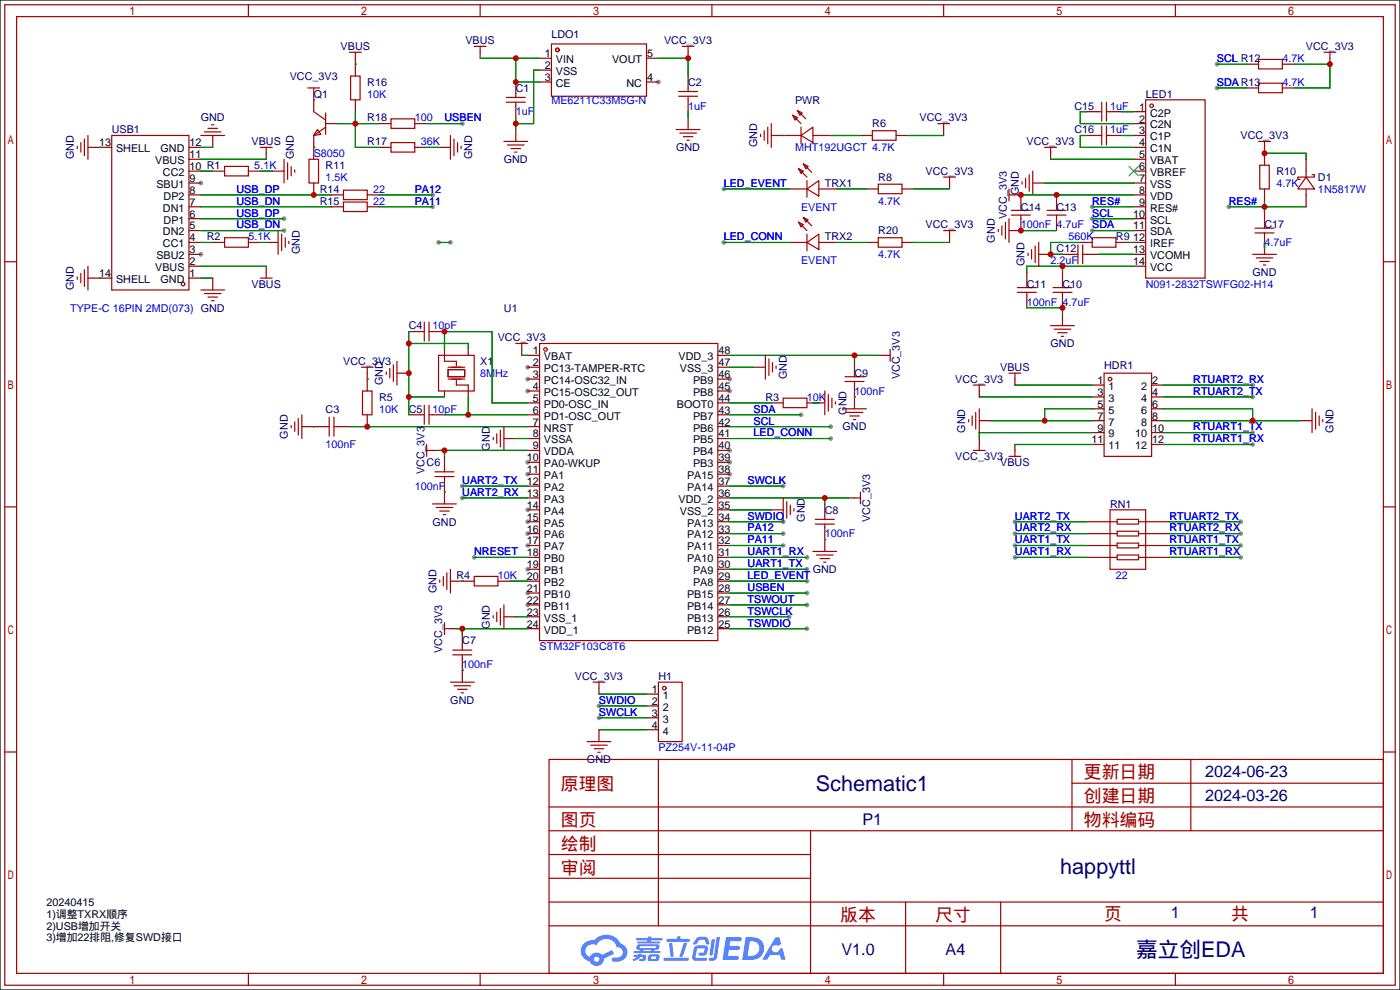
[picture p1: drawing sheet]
<svg xmlns="http://www.w3.org/2000/svg" width="299mm" height="212mm" viewBox="0 0 299 212" stroke-linecap="round" stroke-linejoin="round" font-family="sans-serif">
<path d="M0 0h299.2v211.6h-299.2z" fill="#fff" stroke="#000" stroke-width=".25"/>
<g fill="#999">
<circle cx="112.8" cy="78.5" r=".51"/>
<circle cx="112.8" cy="81" r=".51"/>
<circle cx="112.8" cy="83.6" r=".51"/>
<circle cx="112.8" cy="98.8" r=".51"/>
<circle cx="112.8" cy="101.3" r=".51"/>
<circle cx="112.8" cy="109" r=".51"/>
<circle cx="112.8" cy="111.5" r=".51"/>
<circle cx="112.8" cy="114" r=".51"/>
<circle cx="112.8" cy="116.6" r=".51"/>
<circle cx="112.8" cy="121.7" r=".51"/>
<circle cx="112.8" cy="126.7" r=".51"/>
<circle cx="112.8" cy="129.3" r=".51"/>
<circle cx="156" cy="101.3" r=".51"/>
<circle cx="156" cy="98.8" r=".51"/>
<circle cx="156" cy="96.3" r=".51"/>
<circle cx="156" cy="83.6" r=".51"/>
<circle cx="156" cy="81" r=".51"/>
<circle cx="42.9" cy="54.4" r=".51"/>
<circle cx="42.9" cy="39.1" r=".51"/>
<circle cx="140.7" cy="17.5" r=".51"/>
<circle cx="60.7" cy="46.7" r=".51"/>
<circle cx="60.7" cy="49.3" r=".51"/>
<circle cx="92.5" cy="44.2" r=".51"/>
<circle cx="167.4" cy="114" r=".51"/>
<circle cx="167.4" cy="116.6" r=".51"/>
<circle cx="172.5" cy="134.4" r=".51"/>
<circle cx="168.7" cy="131.8" r=".51"/>
<circle cx="172.5" cy="129.3" r=".51"/>
<circle cx="101.3" cy="119.1" r=".51"/>
<circle cx="172.5" cy="126.7" r=".51"/>
<circle cx="98.8" cy="103.9" r=".51"/>
<circle cx="98.8" cy="106.4" r=".51"/>
<circle cx="154.7" cy="40.4" r=".51"/>
<circle cx="172.5" cy="121.7" r=".51"/>
<circle cx="172.5" cy="124.2" r=".51"/>
<circle cx="172.5" cy="119.1" r=".51"/>
<circle cx="233.4" cy="49.3" r=".51"/>
<circle cx="233.4" cy="46.7" r=".51"/>
<circle cx="233.4" cy="44.2" r=".51"/>
<circle cx="262.6" cy="44.2" r=".51"/>
<circle cx="177.5" cy="93.7" r=".51"/>
<circle cx="171.2" cy="88.6" r=".51"/>
<circle cx="177.5" cy="91.2" r=".51"/>
<circle cx="167.4" cy="111.5" r=".51"/>
<circle cx="167.4" cy="103.9" r=".51"/>
<circle cx="128" cy="153.4" r=".51"/>
<circle cx="128" cy="150.9" r=".51"/>
<circle cx="96.3" cy="51.8" r=".51"/>
<circle cx="93.7" cy="51.8" r=".51"/>
<circle cx="260.1" cy="13.7" r=".51"/>
<circle cx="260.1" cy="18.8" r=".51"/>
<circle cx="92.5" cy="41.7" r=".51"/>
<circle cx="98.8" cy="26.4" r=".51"/>
<circle cx="216.9" cy="114" r=".51"/>
<circle cx="216.9" cy="111.5" r=".51"/>
<circle cx="216.9" cy="119.1" r=".51"/>
<circle cx="216.9" cy="116.6" r=".51"/>
<circle cx="265.2" cy="114" r=".51"/>
<circle cx="265.2" cy="111.5" r=".51"/>
<circle cx="265.2" cy="119.1" r=".51"/>
<circle cx="265.2" cy="116.6" r=".51"/>
<circle cx="154.7" cy="51.8" r=".51"/>
<circle cx="267.7" cy="84.8" r=".51"/>
<circle cx="267.7" cy="82.3" r=".51"/>
<circle cx="267.7" cy="92.5" r=".51"/>
<circle cx="267.7" cy="95" r=".51"/>
</g>
<g fill="none" stroke="#a10000" stroke-width=".25">
<path d="M1 1h297.2v209.6h-297.2zM3.6 3.6h292.1v204.4h-292.1zM53.1 1v2.6M102.6 1v2.6M152.1 1v2.6M201.7 1v2.6M251.2 1v2.6M1 55.9h2.6M295.7 55.9h2.5M1 108.3h2.6M295.7 108.3h2.5M1 160.7h2.6"/>
<path d="M117.3 162.3h178.4v45.7h-178.4zM117.3 177.5h178.4M117.3 172.5h178.4M140.7 162.3v35.6M173.2 177.5v30.5M229.1 162.3v15.2M229.1 167.4h66.6M254.5 162.3v15.2M295.7 160.7h2.5M117.3 182.6h55.9M117.3 197.9h178.4M117.3 192.8h178.4"/>
<path d="M117.3 187.7h55.9M193.5 192.8v15.2M213.9 192.8v15.2M53.1 208v2.6M102.6 208v2.6M152.1 208v2.6M201.7 208v2.6M251.2 208v2.6"/>
</g>
<g fill="#5487ff">
<path d="M155.2 200.3h2.6a.48 .48 0 0 1 .7 .4 .48 .48 0 0 1-.6 .4h-1.8l-.2 1.1h1.9a.43 .43 0 0 1 .4 .4 .43 .43 0 0 1-.5 .4h-1.9l-.2 1.3h1.7a.45 .45 0 0 1 .5 .2 .45 .45 0 0 1-.1 .6h-3.3z"/>
<path d="M165.7 200.3h.9l.4 1.5-.8 .3a.84 .84 0 0 0-1.2 .3 .84 .84 0 0 0 .4 1.1 .84 .84 0 0 0 1.1-.4l.1-.2 .6-.3 .7 2.5h-1l-.2-1h-2.1l-.6 1h-1.1z"/>
<path d="M152.1 200.8h.7l-.5 3.1a.36 .36 0 0 1-.3 .3 .36 .36 0 0 1-.4-.3z"/>
<path d="M153.2 200.2h.7l-.6 4.3a1.13 1.13 0 0 1-1.8 .6l.2-.4h.7l.2-.2z"/>
<path d="M148.9 200.6l.6-.4h1a.77 .77 0 0 1 .9 .5l.3 1-.2 .2h-.5l-.3-.9-.2-.2-1 .1-.7 1-.6-.1-.1-.2z"/>
<path d="M148.4 202.4l.6-.3h1.7a.81 .81 0 0 1 .7 .5 .81 .81 0 0 1-.2 .8 .81 .81 0 0 1-.9 .8h-.7a.32 .32 0 0 1-.3-.3 .32 .32 0 0 1 .4-.3h.7l.2-.9-1.6 .1-.4 1.8 2.2 .1a.32 .32 0 0 1 .3 .4 .32 .32 0 0 1-.4 .2h-2.2l-.5-.3-.1-.5z"/>
<path d="M141.9 204.7h5a.33 .33 0 0 1 .3 .3 .33 .33 0 0 1-.3 .3h-4.9l-.2-.1z"/>
<path d="M146.1 201.5h.8l-.7 2a.98 .98 0 0 1-.7 1.1l-.3-.3z"/>
<path d="M143 201.6h.7l.3 2.5a.34 .34 0 0 1-.3 .4 .34 .34 0 0 1-.4-.3z"/>
<path d="M142.5 200.7h2.1l.3-.6h.6l-.1 .6h1.7a.32 .32 0 0 1 .4 .3 .32 .32 0 0 1-.4 .3h-4.5l-.2-.2z"/>
<path d="M135.5 204.1h.9l.1-.3h.6v.3h.8a.82 .82 0 0 1-.5 1.3h-.8v-.4l.7-.1 .1-.3a.68 .68 0 0 0-1 .4l-1.1 .4-.1-.4 .9-.5h-.7z"/>
<path d="M136 200.5h2.4l.1-.3h.7v.3h2.2l.2 .3-.2 .2h-2.3v.2h1.8l.2 .3-.2 .1h-4.5l-.1-.4h2l.1-.2h-2.3l-.1-.2z"/>
<path d="M159.4 200.3l-.8 4.9h1.7a2.5 2.5 0 0 0 3-2.5 2.5 2.5 0 0 0-3.1-2.4zM160.3 201.1a1.61 1.61 0 0 1 2 1.5 1.61 1.61 0 0 1-1.8 1.7h-.7z"/>
<path d="M136.2 202a.55 .55 0 0 0-.2 .8 .55 .55 0 0 0 .7 .2l.1 .3h-1.3v.3l5.4 .1 .3-.2-.2-.2h-1.2l.2-.3a.7 .7 0 0 0 .8-.3 .7 .7 0 0 0 0-.8l-4.2-.1zM136.8 202.3l3.3-.1 .1 .1-.2 .3h-3.2zM137.5 203h1.7l-.2 .3h-1.4z"/>
<path d="M138.6 204.2a1.05 1.05 0 0 0 0 1.2 2.91 2.91 0 0 0 2.2-.2 .98 .98 0 0 0 0-1.2h-1.6zM139.2 204.5l.9-.1 .1 .4-.2 .2-.8-.1z"/>
<path d="M124.9 201.6a2.23 2.23 0 0 0-.7 2.3 2.23 2.23 0 0 0 1.8 1.6 1.58 1.58 0 0 0 1.8 .9 1.58 1.58 0 0 0 1.3-1.5l2.2-1.1-.5-.7-2.1 1a1.65 1.65 0 0 0-2.7 .4 1.45 1.45 0 0 1-.8-1.9 1.45 1.45 0 0 1 2-.7l.3 .1a2.3 2.3 0 0 1 2.3-1.3 2.3 2.3 0 0 1 2 1.7 1.12 1.12 0 0 1 1.3 1 1.12 1.12 0 0 1-1.1 1.2h-.7a.45 .45 0 0 0-.6 .4 .45 .45 0 0 0 .5 .5 2.21 2.21 0 0 0 2.2-.5 2.21 2.21 0 0 0 .5-2.3 2.13 2.13 0 0 0-1.3-1.1 3.3 3.3 0 0 0-5.6-.7l-1.1 .1zM127 205a.57 .57 0 0 1 1.1 0 .57 .57 0 0 1-1.1 0z"/>
</g>
<g fill="none" stroke="#a10000" stroke-width=".25">
<path d="M65.8 18.8h2.5M67.1 18.8v1.3M74.7 11.2h2.5M74.9 16.3h2.1v5h-2.1zM75.9 11.2v1.2M101.3 9.9h2.6M102.6 9.9v1.3M117.9 9.4h20.3v11.2h-20.3zM145 19.6h4.1M145.8 9.9h2.5M147.1 9.9v1.3M147.1 18.8v.8"/>
<path d="M269 12.7h5.1v2h-5.1zM269 17.8h5.1v2h-5.1zM283 11.2h2.5M284.2 11.2v1.2M16.5 31.2v.6M17.3 30.5v2M18 29.7v3.6M18.8 29v5M23.9 29h16.5v33h-16.5zM42.9 29h5.1M43.7 28.2h3.5M44.4 27.4h2.1"/>
<path d="M45.2 26.7h.5M48 35.6h5.1v2h-5.1zM55.6 31.5h2.6M56.9 31.5v1.3M60.7 34v5.1M61.5 34.8v3.6M62.2 35.6v2M63 36.3v.5M66 34h2.1v5.1h-2.1zM67.1 23.9l2.5 1.8M67.8 27.7l.8 1-1.5 .3zM69.6 27.2l-2.5 1.8"/>
<path d="M69.6 24.1v4.6M83.6 30.5h5v2h-5zM83.6 25.4h5v2h-5zM96.3 29v5M97 29.7v3.6M97.8 30.5v2M98.6 31.2v.6M107.7 30.2h5.1M108.2 21.8h4.1M108.2 20.8h4.1M108.5 31h3.5M109.2 31.8h2.1"/>
<path d="M110 32.5h.5M110.2 20.1v.7M110.2 21.8v.8M144.5 27.7h5.1M145 20.6h4.1M145.3 28.4h3.5M146 29.2h2.1M146.8 30h.5M147.1 20.6v.7M162.6 28.7v.5M163.3 27.9v2.1M164.1 27.2v3.5"/>
<path d="M164.8 26.4v5.1M169.4 24.6l1 .5-.5 .6zM169.4 24.6l1.8 1.8M170.4 23.6l1 .5-.5 .5zM170.4 23.6l1.8 1.8M170.7 36.1l1 .5-.5 .5zM170.7 36.1l1.8 1.7M171.2 29l2.5-1.8v3.3zM171.2 27.2v3.5M171.7 35.1l1 .5-.5 .5zM171.7 35.1l1.8 1.7M172.5 38.6v3.6"/>
<path d="M186.4 27.9h5.1v2.1h-5.1zM187.7 39.4h5.1v2h-5.1zM200.4 26.4h2.5M201.7 26.4v1.3M201.7 37.8h2.5M202.9 37.8v1.3M218.4 38.9v.5M219.2 38.1v2M220 37.3v3.6M220.7 36.6v5.1M223.3 31.5h2.5M224.5 31.5v1.3"/>
<path d="M234.7 29h.8M234.7 23.9h.8M235.5 21.8v4.1M235.5 26.9v4.1M236.5 29h.7M236.5 21.8v4.1M236.5 26.9v4.1M236.5 23.9h.7M244.9 21.3h12.7v38.1h-12.7zM269 30.2h2.5M269.2 35.3h2.1v5.1h-2.1zM270.3 30.2v1.3"/>
<path d="M279.1 37.8l1.8 2.6h-3.5zM279.1 36.6v1.2M280.4 37.3h.5v.5h-3.5v.6h.5M16.5 59.2v.5M17.3 58.4v2.1M18 57.7v3.5M18.8 56.9v5.1M48 50.8h5.1v2h-5.1zM55.6 59.4h2.6M56.9 58.2v1.2M59.4 49.3v5.1M60.2 50v3.6"/>
<path d="M61 50.8v2M61.7 51.6v.5M73.4 40.6h5.1v2.1h-5.1zM73.4 43.2h5.1v2h-5.1zM170.7 47.5l1 .5-.5 .5zM170.7 47.5l1.8 1.8M171.7 46.5l1 .5-.5 .5zM171.7 46.5l1.8 1.8M172.5 40.4l2.5-1.8v3.3zM172.5 51.8l2.5-1.8v3.3zM172.5 50v3.6M187.7 50.8h5.1v2h-5.1z"/>
<path d="M201.7 49.3h2.5M202.9 49.3v1.2M213.4 49v.5M214.1 48.3v2M214.9 47.5v3.6M215.6 40.4v2.5M215.6 46.7v5.1M215.6 41.7h1.3M216.2 46h4M216.2 45h4M218.2 44.2v.8M218.2 46v.7"/>
<path d="M219.7 54.1v.5M220.5 53.3v2.1M221.2 52.6v3.5M222 51.8v5.1M223.8 46h4M223.8 45h4M225.8 44.2v.8M225.8 46v.7M229.6 54.4h.8M230.4 52.3v4.1M231.4 52.3v4.1M231.4 54.4h.8"/>
<path d="M233.4 50.8h5.1v2h-5.1zM267.7 54.4h5.1M268.2 49.8h4.1M268.2 48.8h4.1M268.5 55.1h3.5M269.2 55.9h2.1M270 56.6h.5M270.3 48v.8M270.3 49.8v.7M279.1 40.4v1.3M42.9 62h5.1M43.7 62.7h3.5"/>
<path d="M44.4 63.5h2.1M45.2 64.3h.5M77.2 78.5h2.6M78.5 78.5v1.3M82.5 79.5v.5M83.3 78.7v2.1M84.1 78v3.5M84.8 77.2v5.1M89.9 70.9h.8M90.7 68.8v4.1M91.7 68.8v4.1M91.7 70.9h.8"/>
<path d="M93.7 75.9h7.6v7.7h-7.6zM95 77.2h2.5v1M95.8 79h3.5v1.5h-3.5zM95.8 78.5h3.5M110.2 73.4h2.6M111.5 73.4v1.3M115.3 73.4h38.1v63.5h-38.1zM163.6 75.9v5.1M164.3 76.7v3.6M165.1 77.5v2M165.9 78.2v.5M182.6 79.8v.7"/>
<path d="M189 75.9h1.2M190.2 74.7v2.5M215.6 79.8h2.6M216.9 79.8v1.2M217.4 62.5h4.1M217.4 61.5h4.1M219.5 60.7v.8M219.5 62.5v.7M224.5 69.6h5.1M225 62.5h4.1M225 61.5h4.1M225.3 70.4h3.6"/>
<path d="M226.1 71.1h2M226.8 71.9h.5M227.1 60.7v.8M227.1 62.5v.7M236 79.8h10.1v17.7h-10.1zM62.2 90.9v.5M63 90.2v2M63.8 89.4v3.6M64.5 88.6v5.1M69.6 91.2h.8M70.4 89.2v4M71.4 89.2v4"/>
<path d="M71.4 91.2h.7M77.5 83.6h2v5h-2zM89.9 88.6h.8M90.7 86.6v4.1M91.2 95v2.5M91.2 96.3h1.3M91.7 86.6v4.1M91.7 88.6h.8M95.8 81h3.5M97.5 81.3v1h2.6M105.4 93.5v.5M106.2 92.7v2"/>
<path d="M106.9 91.9v3.6M107.7 91.2v5.1M167.4 85.1h5.1v2h-5.1zM176.3 83.6v5M177 84.3v3.6M177.8 85.1v2M178.6 85.9v.5M180.1 87.4h5.1M180.6 81.5h4.1M180.6 80.5h4.1M180.8 88.1h3.6M181.6 88.9h2"/>
<path d="M182.4 89.7h.5M182.6 81.5v.8M207 89.7v.5M207.8 88.9v2M208 82.3h2.6M208 96.3h2.6M208.5 88.1v3.6M209.3 82.3v1.3M209.3 87.4v5.1M209.3 95v1.3M215.6 97.5h2.6M216.9 96.3v1.2"/>
<path d="M280.4 87.4v5.1M281.2 88.1v3.6M281.9 88.9v2M282.7 89.7v.5M92.5 107.7h5M93 101.9h4M93 100.8h4M93.2 108.5h3.6M94 109.2h2M94.7 110h.5M95 100.1v.7M95 101.9v.7"/>
<path d="M167.4 106.4v5.1M168.1 107.2v3.5M168.9 107.9v2.1M169.7 108.7v.5M173.7 117.9h5.1M174.2 112h4.1M174.2 111h4.1M174.5 118.6h3.6M175.3 119.4h2M176.3 110.2v.8M176.3 112v.8M182.6 106.4h1.3"/>
<path d="M183.9 105.2v2.5M237.2 119.1h1.6M237.2 109h7.7v12.7h-7.7zM237.2 111.5h1.6M237.2 116.6h1.6M237.2 114h1.6M238.8 111h4.5v1h-4.5zM238.8 113.5h4.5v1.1h-4.5zM238.8 116.1h4.5v1h-4.5zM238.8 118.6h4.5v1h-4.5zM243.3 119.1h1.6M243.3 111.5h1.6"/>
<path d="M243.3 116.6h1.6M243.3 114h1.6M94 124v.5M94.7 123.2v2M95 133.1v2.5M95 134.4h1.3M95.5 122.4v3.6M96.3 121.7v5M96.8 140h4M96.8 138.9h4M98.8 138.2v.7M98.8 140v.7"/>
<path d="M101.3 123.2h5.1v2h-5.1zM105.4 131.6v.5M106.2 130.8v2M106.9 130v3.6M107.7 129.3v5.1M176 120.1h.5M96.3 145.8h5M97 146.6h3.6M97.8 147.3h2M98.6 148.1h.5M125.5 158.5h5.1M126.2 159.3h3.6"/>
<path d="M126.7 145.8h2.6M128 145.8v1.3M140.7 145.8h5.1v12.7h-5.1zM127 160h2M127.8 160.8h.5"/>
<circle cx="119.1" cy="10.7" r=".38"/>
<circle cx="246.1" cy="22.6" r=".38"/>
<circle cx="39.1" cy="60.7" r=".38"/>
<circle cx="116.6" cy="74.7" r=".38"/>
<circle cx="237.2" cy="81" r=".38"/>
<circle cx="142" cy="147.1" r=".38"/>
</g>
<g fill="none" stroke="#870000" stroke-width=".25">
<path d="M75.9 12.4v3.9M102.6 11.2v1.2M110.2 17.5v2.6M115.3 12.4h2.6M115.3 15h2.6M115.3 17.5h2.6M138.2 12.4h2.5M138.2 17.5h2.5M147.1 11.2v1.2M147.1 16.3v2.5M266.4 13.7h2.6M266.4 18.8h2.6"/>
<path d="M274.1 13.7h2.5M274.1 18.8h2.5M284.2 12.4v1.3M18.8 31.5h5.1M40.4 31.5h2.5M40.4 34h2.5M40.4 36.6h2.5M40.4 39.1h2.5M45.5 36.6h2.5M45.5 29v2.5M53.1 36.6h2.5M56.9 32.8v1.2"/>
<path d="M58.2 36.6h2.5M67.1 20.1v3.8M67.1 29v5M67.1 39.1v2.6M69.6 26.4h2.5M75.9 21.3v2.6M81 26.4h2.6M81 31.5h2.6M88.6 26.4h2.6M88.6 31.5h2.6M93.7 31.5h2.6M110.2 22.6v2.5"/>
<path d="M110.2 27.7v2.5M147.1 21.3v2.6M147.1 25.1v2.6M164.8 29h6.4M173.7 29h3.8M183.9 29h2.5M191.5 29h2.6M201.7 27.7v1.3M202.9 39.1v1.3M220.7 39.1h2.6M224.5 32.8v1.2M232.2 23.9h2.5"/>
<path d="M232.2 29h2.5M237.2 23.9h2.6M237.2 29h2.6M242.3 23.9h2.6M242.3 26.4h2.6M242.3 29h2.6M242.3 31.5h2.6M242.3 34h2.6M242.3 36.6h2.6M242.3 39.1h2.6M270.3 31.5v3.8M279.1 34v2.6"/>
<path d="M18.8 59.4h5.1M40.4 41.7h2.5M40.4 44.2h2.5M40.4 46.7h2.5M40.4 49.3h2.5M40.4 51.8h2.5M40.4 54.4h2.5M40.4 56.9h2.5M40.4 59.4h2.5M45.5 51.8h2.5M45.5 59.4v2.6M53.1 51.8h2.5"/>
<path d="M56.9 51.8h2.5M56.9 56.9v1.3M70.9 41.7h2.5M70.9 44.2h2.5M78.5 41.7h2.5M78.5 44.2h2.5M168.7 51.8h3.8M168.7 40.4h3.8M175 51.8h3.8M175 40.4h3.8M185.2 51.8h2.5M185.2 40.4h2.5"/>
<path d="M192.8 51.8h2.5M192.8 40.4h2.5M202.9 50.5v1.3M216.9 41.7h1.3v2.5M218.2 46.7v2.6h-2.6M219.5 58.2v2.5M222 54.4h2.5M225.8 41.7v2.5M225.8 46.7v2.6M227.1 54.4h2.5M227.1 58.2v2.5M230.9 51.8h2.5"/>
<path d="M232.2 54.4h2.5M238.5 51.8h2.5M242.3 41.7h2.6M242.3 44.2h2.6M242.3 46.7h2.6M242.3 49.3h2.6M242.3 51.8h2.6M242.3 54.4h2.6M242.3 56.9h2.6M270.3 40.4v2.5M270.3 45.5v2.5M270.3 50.5v3.9"/>
<path d="M279.1 41.7v2.5M78.5 79.8v3.8M84.8 79.8h2.6M87.4 70.9h2.5M92.5 70.9h2.5M95 74.7v2.5M100.1 74.7v1.2M111.5 74.7v1.2M112.8 75.9h2.5M112.8 78.5h2.5M153.4 75.9h2.6M153.4 78.5h2.6"/>
<path d="M161 78.5h2.6M182.6 77.2v2.6M187.7 75.9h1.3M219.5 63.2v2.6M227.1 63.2v2.6M227.1 67.1v2.5M64.5 91.2h5.1M72.1 91.2h2.6M78.5 88.6v2.6M87.4 88.6h2.5M92.5 88.6h2.5M92.5 96.3h1.2"/>
<path d="M95 83.6v1.2M95 97.5v2.6M100.1 82.3v2.5M107.7 93.7h2.5M112.8 81h2.5M112.8 83.6h2.5M112.8 86.1h2.5M112.8 88.6h2.5M112.8 91.2h2.5M112.8 93.7h2.5M112.8 96.3h2.5M112.8 98.8h2.5"/>
<path d="M153.4 81h2.6M153.4 83.6h2.6M153.4 86.1h2.6M153.4 88.6h2.6M153.4 91.2h2.6M153.4 93.7h2.6M153.4 96.3h2.6M153.4 98.8h2.6M164.8 86.1h2.6M172.5 86.1h3.8M182.6 82.3v5.1M209.3 89.9h2.5"/>
<path d="M209.3 83.6v1.2M209.3 93.7v1.3M216.9 81v1.3M216.9 95v1.3M233.4 82.3h2.6M233.4 95h2.6M233.4 84.8h2.6M233.4 92.5h2.6M233.4 87.4h2.6M233.4 89.9h2.6M246.1 82.3h2.6M246.1 95h2.6"/>
<path d="M246.1 84.8h2.6M246.1 92.5h2.6M246.1 87.4h2.6M246.1 89.9h2.6M277.9 89.9h2.5M95 102.6v5.1M112.8 101.3h2.5M112.8 103.9h2.5M112.8 106.4h2.5M112.8 109h2.5M112.8 111.5h2.5M112.8 114h2.5"/>
<path d="M112.8 116.6h2.5M112.8 119.1h2.5M153.4 101.3h2.6M153.4 103.9h2.6M153.4 106.4h2.6M153.4 109h2.6M153.4 111.5h2.6M153.4 114h2.6M153.4 116.6h2.6M153.4 119.1h2.6M164.8 109h2.6M176.3 107.7v2.5"/>
<path d="M176.3 112.8v5.1M181.4 106.4h1.2M232.2 111.5h5M232.2 114h5M232.2 116.6h5M232.2 119.1h5M244.9 111.5h5M244.9 114h5M244.9 116.6h5M244.9 119.1h5M96.3 124.2h5M96.3 134.4h1.2"/>
<path d="M98.8 135.6v2.6M106.4 124.2h2.6M107.7 131.8h2.5M112.8 121.7h2.5M112.8 124.2h2.5M112.8 126.7h2.5M112.8 129.3h2.5M112.8 131.8h2.5M112.8 134.4h2.5M153.4 121.7h2.6M153.4 124.2h2.6M153.4 126.7h2.6"/>
<path d="M153.4 129.3h2.6M153.4 131.8h2.6M153.4 134.4h2.6M98.8 140.7v5.1M128 147.1v1.2M128 156v2.5M138.2 148.3h2.5M138.2 150.9h2.5M138.2 153.4h2.5M138.2 156h2.5"/>
</g>
<path d="M241.3 35.6l2 2M243.3 35.6l-2 2" fill="none" stroke="#3c3" stroke-width=".25"/>
<g fill="none" stroke="#008700" stroke-width=".25">
<path d="M75.9 13.7h.1M102.6 12.4h12.7M110.2 12.4v5.1h5.1M115.3 15h-1.3v11.4h-3.8M140.7 12.4h6.4v3.9M260.1 13.7h6.3M260.1 18.8h6.3M276.6 13.7h7.6v5.1h-7.6M21.3 31.5h.1M42.9 31.5h2.6M42.9 36.6h2.6M42.9 34h14"/>
<path d="M55.6 36.6h2.6M67.1 31.5h.1M67.1 21.3h.1M72.1 26.4h8.9M75.9 23.9v7.6h5.1M91.2 31.5h2.5M91.2 26.4h7.6M110.2 25.1v2.6M147.1 23.9v1.2M167.4 29h.1M177.5 29h6.4M194.1 29h7.6"/>
<path d="M223.3 39.1h19M224.5 34h17.8M232.2 29h-1.3v2.5h11.4M232.2 23.9h-1.3v2.5h11.4M239.8 29h2.5M239.8 23.9h2.5M270.3 32.8h8.8v1.2M21.3 59.4h.1M42.9 59.4h2.6M42.9 51.8h2.6M42.9 56.9h14M42.9 41.7h28"/>
<path d="M42.9 46.7h17.8M42.9 44.2h28M42.9 49.3h17.8M55.6 51.8h1.3M81 41.7h11.5M81 44.2h11.5M93.7 51.8h2.6M154.7 51.8h14M154.7 40.4h14M178.8 51.8h6.4M178.8 40.4h6.4M195.3 51.8h7.6"/>
<path d="M195.3 40.4h7.6M218.2 41.7h24.1M218.2 49.3h7.6M227.1 56.9v1.3M230.9 51.8h-6.4v2.6h2.6M233.4 46.7h8.9M233.4 44.2h8.9M233.4 49.3h8.9M234.7 54.4h7.6M241 51.8h1.3M242.3 56.9h-22.8v1.3M262.6 44.2h16.5"/>
<path d="M270.3 42.9v2.6M270.3 51.8v1.3M87.4 70.9v17.7M87.4 73.4h12.7v1.3M95 74.7v-3.8h10.2v15.2h7.6M111.5 75.9h1.3M156 75.9h31.7M156 78.5h5M182.6 75.9v1.3M219.5 65.8h7.6v1.3M67.1 91.2h.1M74.7 91.2h38.1"/>
<path d="M78.5 81h.1M87.4 84.8h7.6M93.7 96.3h19.1M95 96.3v1.2M95 88.6h17.8M100.1 84.8v3.8M110.2 93.7h2.6M156 86.1h8.8M156 91.2h21.5M156 88.6h15.2M156 93.7h21.5M173.7 86.1h1.3"/>
<path d="M182.6 84.8h.1M209.3 84.8h24.1M211.8 89.9h21.6M216.9 82.3h16.5M216.9 95h16.5M233.4 87.4h-10.1v2.5M233.4 92.5h-24.1v1.2M248.7 84.8h19M248.7 89.9h29.2M248.7 87.4h19v2.5M248.7 82.3h19M248.7 95h19"/>
<path d="M248.7 92.5h19M95 105.2h.1M98.8 106.4h14M98.8 103.9h14M101.3 119.1h11.5M156 114h11.4M156 116.6h11.4M156 106.4h25.4M156 109h8.8M156 119.1h16.5M156 103.9h11.4M156 111.5h11.4"/>
<path d="M176.3 115.3h.1M176.3 106.4v1.3M216.9 114h15.3M216.9 116.6h15.3M216.9 119.1h15.3M216.9 111.5h15.3M249.9 114h15.3M249.9 116.6h15.3M249.9 119.1h15.3M249.9 111.5h15.3M97.5 134.4h15.3M98.8 124.2h.1"/>
<path d="M98.8 134.4v1.2M109 124.2h3.8M110.2 131.8h2.6M156 124.2h16.5M156 134.4h16.5M156 131.8h12.7M156 129.3h16.5M156 126.7h16.5M156 121.7h16.5M98.8 143.3h.1M128 153.4h10.2M128 150.9h10.2"/>
<path d="M128 156h10.2M128 148.3h10.2"/>
</g>
<g fill="#c00">
<circle cx="67.1" cy="41.7" r=".63"/>
<circle cx="110.2" cy="12.4" r=".63"/>
<circle cx="110.2" cy="17.5" r=".63"/>
<circle cx="110.2" cy="26.4" r=".63"/>
<circle cx="147.1" cy="12.4" r=".63"/>
<circle cx="78.5" cy="91.2" r=".63"/>
<circle cx="87.4" cy="73.4" r=".63"/>
<circle cx="87.4" cy="79.8" r=".63"/>
<circle cx="87.4" cy="84.8" r=".63"/>
<circle cx="95" cy="70.9" r=".63"/>
<circle cx="100.1" cy="88.6" r=".63"/>
<circle cx="95" cy="96.3" r=".63"/>
<circle cx="98.8" cy="134.4" r=".63"/>
<circle cx="176.3" cy="106.4" r=".63"/>
<circle cx="182.6" cy="75.9" r=".63"/>
<circle cx="227.1" cy="56.9" r=".63"/>
<circle cx="227.1" cy="65.8" r=".63"/>
<circle cx="224.5" cy="54.4" r=".63"/>
<circle cx="218.2" cy="41.7" r=".63"/>
<circle cx="225.8" cy="41.7" r=".63"/>
<circle cx="218.2" cy="49.3" r=".63"/>
<circle cx="270.3" cy="44.2" r=".63"/>
<circle cx="270.3" cy="32.8" r=".63"/>
<circle cx="284.2" cy="13.7" r=".63"/>
<circle cx="75.9" cy="26.4" r=".63"/>
<circle cx="267.7" cy="89.9" r=".63"/>
<circle cx="223.3" cy="89.9" r=".63"/>
</g>
<g font-size="4.6" fill="#000080">
<text x="174.4" y="169">Schematic1</text>
<text x="226.6" y="186.8">happyttl</text>
<text x="242.8" y="204.6">嘉立创EDA</text>
</g>
<g font-size="3.8" fill="#a00000">
<text x="231.6" y="166.4">更新日期</text>
<text x="119.9" y="168.9">原理图</text>
<text x="231.6" y="171.5">创建日期</text>
<text x="119.9" y="176.5">图页</text>
<text x="231.6" y="176.5">物料编码</text>
<text x="119.9" y="181.6">绘制</text>
<text x="119.9" y="186.7">审阅</text>
<text x="179.6" y="196.9">版本</text>
<text x="199.9" y="196.9">尺寸</text>
<text x="236" y="196.6">页</text>
<text x="263.1" y="196.6">共</text>
</g>
<g font-size="3.5" fill="#000080">
<text x="257.6" y="166.1">2024-06-23</text>
<text x="257.6" y="171.1">2024-03-26</text>
<text x="184.3" y="176.2">P1</text>
<text x="250.2" y="196.3">1</text>
<text x="280" y="196.3">1</text>
<text x="179.8" y="204.2">V1.0</text>
<text x="202.1" y="204.2">A4</text>
</g>
<g font-size="2.3" fill="#000080">
<text x="72.8" y="10.7">VBUS</text>
<text x="99.5" y="9.4">VBUS</text>
<text x="117.9" y="8.2">LDO1</text>
<text x="141.9" y="9.4">VCC_3V3</text>
<text x="279.1" y="10.7">VCC_3V3</text>
<text x="61.9" y="17.1">VCC_3V3</text>
<text x="67.1" y="20.9">Q1</text>
<text x="78.5" y="18.3">R16</text>
<text x="110.2" y="19.6">C1</text>
<text x="147.1" y="18.3">C2</text>
<text x="169.9" y="22.1">PWR</text>
<text x="229.6" y="23.4">C15</text>
<text x="244.9" y="20.9">LED1</text>
<text x="23.9" y="28.5">USB1</text>
<text x="42.9" y="26">GND</text>
<text x="78.5" y="26">R18</text>
<text x="186.4" y="27.2">R6</text>
<text x="196.5" y="26">VCC_3V3</text>
<text x="229.6" y="28.5">C16</text>
<text x="265.1" y="29.8">VCC_3V3</text>
<text x="15.8" y="34.1" transform="rotate(-90 15.8 34.1)">GND</text>
<text x="53.8" y="31">VBUS</text>
<text x="62.8" y="34.1" transform="rotate(-90 62.8 34.1)">GND</text>
<text x="78.5" y="31">R17</text>
<text x="100.9" y="34.1" transform="rotate(-90 100.9 34.1)">GND</text>
<text x="107.7" y="34.8">GND</text>
<text x="144.5" y="32.3">GND</text>
<text x="161.8" y="31.5" transform="rotate(-90 161.8 31.5)">GND</text>
<text x="219.4" y="31">VCC_3V3</text>
<text x="68.3" y="41.2">R14</text>
<text x="69.6" y="36.1">R11</text>
<text x="176.3" y="39.9">TRX1</text>
<text x="187.7" y="38.7">R8</text>
<text x="197.8" y="37.4">VCC_3V3</text>
<text x="217.7" y="41.7" transform="rotate(-90 217.7 41.7)">GND</text>
<text x="272.8" y="37.4">R10</text>
<text x="281.7" y="38.7">D1</text>
<text x="68.3" y="43.7">R15</text>
<text x="215.2" y="46.8" transform="rotate(-90 215.2 46.8)">VCC_3V3</text>
<text x="218.2" y="45">C14</text>
<text x="225.8" y="45">C13</text>
<text x="44.2" y="51.4">R2</text>
<text x="176.3" y="51.4">TRX2</text>
<text x="187.7" y="50.1">R20</text>
<text x="197.8" y="48.8">VCC_3V3</text>
<text x="212.6" y="51.8" transform="rotate(-90 212.6 51.8)">GND</text>
<text x="225.8" y="53.9">C12</text>
<text x="238.5" y="51.4">R9</text>
<text x="270.3" y="48.8">C17</text>
<text x="64.1" y="54.4" transform="rotate(-90 64.1 54.4)">GND</text>
<text x="219" y="56.9" transform="rotate(-90 219 56.9)">GND</text>
<text x="267.7" y="59">GND</text>
<text x="15.8" y="62" transform="rotate(-90 15.8 62)">GND</text>
<text x="53.8" y="61.5">VBUS</text>
<text x="219.5" y="61.5">C11</text>
<text x="227.1" y="61.5">C10</text>
<text x="87.4" y="70.4">C4</text>
<text x="107.7" y="66.6">U1</text>
<text x="106.4" y="72.9">VCC_3V3</text>
<text x="224.5" y="74.2">GND</text>
<text x="73.4" y="78">VCC_3V3</text>
<text x="81.8" y="82.3" transform="rotate(-90 81.8 82.3)">GND</text>
<text x="102.6" y="78">X1</text>
<text x="168.2" y="81.1" transform="rotate(-90 168.2 81.1)">GND</text>
<text x="182.6" y="80.6">C9</text>
<text x="192.3" y="81.1" transform="rotate(-90 192.3 81.1)">VCC_3V3</text>
<text x="204.2" y="81.8">VCC_3V3</text>
<text x="213.8" y="79.3">VBUS</text>
<text x="236" y="78.8">HDR1</text>
<text x="69.6" y="88.2">C3</text>
<text x="81" y="85.6">R5</text>
<text x="87.4" y="88.2">C5</text>
<text x="163.6" y="85.6">R3</text>
<text x="180.9" y="88.7" transform="rotate(-90 180.9 88.7)">GND</text>
<text x="61.5" y="93.8" transform="rotate(-90 61.5 93.8)">GND</text>
<text x="180.1" y="92">GND</text>
<text x="206.3" y="92.5" transform="rotate(-90 206.3 92.5)">GND</text>
<text x="285" y="92.5" transform="rotate(-90 285 92.5)">GND</text>
<text x="90.7" y="101.4" transform="rotate(-90 90.7 101.4)">VCC_3V3</text>
<text x="91.2" y="99.6">C6</text>
<text x="104.7" y="96.3" transform="rotate(-90 104.7 96.3)">GND</text>
<text x="204.2" y="98.3">VCC_3V3</text>
<text x="213.8" y="99.6">VBUS</text>
<text x="92.4" y="112.3">GND</text>
<text x="172" y="111.5" transform="rotate(-90 172 111.5)">GND</text>
<text x="176.3" y="109.8">C8</text>
<text x="186" y="111.6" transform="rotate(-90 186 111.6)">VCC_3V3</text>
<text x="237.2" y="108.5">RN1</text>
<text x="97.5" y="123.7">R4</text>
<text x="173.7" y="122.5">GND</text>
<text x="93.3" y="126.8" transform="rotate(-90 93.3 126.8)">GND</text>
<text x="98.8" y="137.7">C7</text>
<text x="104.7" y="134.4" transform="rotate(-90 104.7 134.4)">GND</text>
<text x="94.5" y="139.5" transform="rotate(-90 94.5 139.5)">VCC_3V3</text>
<text x="122.9" y="145.3">VCC_3V3</text>
<text x="140.7" y="145.3">H1</text>
<text x="96.2" y="150.4">GND</text>
<text x="125.5" y="163.1">GND</text>
</g>
<g font-size="2.3">
<text x="116.4" y="12.2">1</text>
<text x="116.4" y="14.8">2</text>
<text x="116.4" y="17.3">3</text>
<text x="118.8" y="13.5">VIN</text>
<text x="118.8" y="16">VSS</text>
<text x="130.8" y="13.5">VOUT</text>
<text x="138.3" y="17.3">4</text>
<text x="138.3" y="12.2">5</text>
<text x="118.8" y="18.6">CE</text>
<text x="133.9" y="18.6">NC</text>
<text x="243.4" y="23.6">1</text>
<text x="243.4" y="26.2">2</text>
<text x="243.4" y="28.7">3</text>
<text x="245.8" y="24.9">C2P</text>
<text x="245.8" y="27.5">C2N</text>
<text x="245.8" y="30">C1P</text>
<text x="21.2" y="31.3">13</text>
<text x="24.8" y="32.5">SHELL</text>
<text x="33.2" y="35.1">VBUS</text>
<text x="34.3" y="32.5">GND</text>
<text x="40.5" y="33.8">11</text>
<text x="40.5" y="31.3">12</text>
<text x="243.4" y="31.3">4</text>
<text x="243.4" y="33.8">5</text>
<text x="245.8" y="32.5">C1N</text>
<text x="245.8" y="35.1">VBAT</text>
<text x="33.4" y="40.2">SBU1</text>
<text x="34.8" y="37.6">CC2</text>
<text x="40.5" y="41.4">8</text>
<text x="40.5" y="38.9">9</text>
<text x="40.5" y="36.3">10 R1</text>
<text x="243.4" y="36.3">6</text>
<text x="243.4" y="38.9">7</text>
<text x="243.4" y="41.4">8</text>
<text x="245.8" y="37.6">VBREF</text>
<text x="245.8" y="40.2">VSS</text>
<text x="34.8" y="45.2">DN1</text>
<text x="35" y="47.8">DP1</text>
<text x="35" y="42.7">DP2</text>
<text x="40.5" y="46.5">6</text>
<text x="40.5" y="44">7</text>
<text x="242.2" y="46.5">10</text>
<text x="243.4" y="44">9</text>
<text x="245.8" y="42.7">VDD</text>
<text x="245.8" y="45.2">RES#</text>
<text x="245.8" y="47.8">SCL</text>
<text x="34.8" y="52.9">CC1</text>
<text x="34.8" y="50.3">DN2</text>
<text x="40.5" y="51.6">4</text>
<text x="40.5" y="49">5</text>
<text x="242.2" y="49">11</text>
<text x="242.2" y="51.6">12</text>
<text x="245.8" y="50.3">SDA</text>
<text x="245.8" y="52.9">IREF</text>
<text x="21.2" y="59.2">14</text>
<text x="33.2" y="57.9">VBUS</text>
<text x="33.4" y="55.4">SBU2</text>
<text x="40.5" y="59.2">1</text>
<text x="40.5" y="56.7">2</text>
<text x="40.5" y="54.1">3</text>
<text x="242.2" y="54.1">13</text>
<text x="242.2" y="56.7">14</text>
<text x="245.8" y="55.4">VCOMH</text>
<text x="245.8" y="57.9">VCC</text>
<text x="24.8" y="60.5">SHELL</text>
<text x="34.3" y="60.5">GND</text>
<text x="113.9" y="75.7">1</text>
<text x="116.3" y="77">VBAT</text>
<text x="145" y="77">VDD_3</text>
<text x="153.5" y="75.7">48</text>
<text x="113.9" y="78.3">2</text>
<text x="113.9" y="80.8">3</text>
<text x="113.9" y="83.3">4</text>
<text x="116.3" y="79.5">PC13-TAMPER-RTC</text>
<text x="116.3" y="82.1">PC14-OSC32_IN</text>
<text x="145.3" y="79.5">VSS_3</text>
<text x="148.1" y="82.1">PB9</text>
<text x="153.5" y="83.3">45</text>
<text x="153.5" y="80.8">46</text>
<text x="153.5" y="78.3">47</text>
<text x="234.6" y="82.1">1</text>
<text x="236.9" y="83.3">1</text>
<text x="243.9" y="83.3">2</text>
<text x="246.3" y="82.1">2</text>
<text x="113.9" y="85.9">5</text>
<text x="113.9" y="88.4">6</text>
<text x="116.3" y="84.6">PC15-OSC32_OUT</text>
<text x="116.3" y="87.1">PD0-OSC_IN</text>
<text x="116.3" y="89.7">PD1-OSC_OUT</text>
<text x="144.6" y="87.1">BOOT0</text>
<text x="148.1" y="89.7">PB7</text>
<text x="148.1" y="84.6">PB8</text>
<text x="153.5" y="88.4">43</text>
<text x="153.5" y="85.9">44</text>
<text x="234.6" y="84.6">3</text>
<text x="234.6" y="87.1">5</text>
<text x="234.6" y="89.7">7</text>
<text x="236.9" y="85.9">3</text>
<text x="236.9" y="88.4">5</text>
<text x="243.9" y="88.4">6</text>
<text x="243.9" y="85.9">4</text>
<text x="246.3" y="89.7">8</text>
<text x="246.3" y="87.1">6</text>
<text x="246.3" y="84.6">4</text>
<text x="113.9" y="91">7</text>
<text x="113.9" y="93.5">8</text>
<text x="116.3" y="92.2">NRST</text>
<text x="116.3" y="94.8">VSSA</text>
<text x="148.1" y="94.8">PB5</text>
<text x="148.1" y="92.2">PB6</text>
<text x="153.5" y="93.5">41</text>
<text x="153.5" y="91">42</text>
<text x="233.3" y="94.8">11</text>
<text x="234.6" y="92.2">9</text>
<text x="236.9" y="91">7</text>
<text x="236.9" y="93.5">9</text>
<text x="242.6" y="93.5">10</text>
<text x="243.9" y="91">8</text>
<text x="246.3" y="94.8">12</text>
<text x="246.3" y="92.2">10</text>
<text x="112.6" y="98.6">10</text>
<text x="112.6" y="101.1">11</text>
<text x="113.9" y="96">9</text>
<text x="116.3" y="97.3">VDDA</text>
<text x="116.3" y="99.8">PA0-WKUP</text>
<text x="148.1" y="99.8">PB3</text>
<text x="148.1" y="97.3">PB4</text>
<text x="153.5" y="101.1">38</text>
<text x="153.5" y="98.6">39</text>
<text x="153.5" y="96">40</text>
<text x="236.9" y="96">11</text>
<text x="242.6" y="96">12</text>
<text x="112.6" y="103.7">12</text>
<text x="112.6" y="106.2">13</text>
<text x="116.3" y="102.4">PA1</text>
<text x="116.3" y="104.9">PA2</text>
<text x="116.3" y="107.5">PA3</text>
<text x="145" y="107.5">VDD_2</text>
<text x="146.8" y="104.9">PA14</text>
<text x="146.8" y="102.4">PA15</text>
<text x="153.5" y="106.2">36</text>
<text x="153.5" y="103.7">37</text>
<text x="112.6" y="108.7">14</text>
<text x="112.6" y="111.3">15</text>
<text x="112.6" y="113.8">16</text>
<text x="116.3" y="110">PA4</text>
<text x="116.3" y="112.5">PA5</text>
<text x="145.3" y="110">VSS_2</text>
<text x="146.8" y="112.5">PA13</text>
<text x="153.5" y="113.8">33</text>
<text x="153.5" y="111.3">34</text>
<text x="153.5" y="108.7">35</text>
<text x="112.6" y="116.4">17</text>
<text x="112.6" y="118.9">18</text>
<text x="116.3" y="115.1">PA6</text>
<text x="116.3" y="117.6">PA7</text>
<text x="146.8" y="117.6">PA11</text>
<text x="146.8" y="115.1">PA12</text>
<text x="153.5" y="118.9">31</text>
<text x="153.5" y="116.4">32</text>
<text x="112.6" y="121.4">19</text>
<text x="112.6" y="124">20</text>
<text x="116.3" y="120.2">PB0</text>
<text x="116.3" y="122.7">PB1</text>
<text x="116.3" y="125.2">PB2</text>
<text x="146.8" y="120.2">PA10</text>
<text x="148.1" y="125.2">PA8</text>
<text x="148.1" y="122.7">PA9</text>
<text x="153.5" y="124">29</text>
<text x="153.5" y="121.4">30</text>
<text x="112.6" y="126.5">21</text>
<text x="112.6" y="129.1">22</text>
<text x="112.6" y="131.6">23</text>
<text x="116.3" y="127.8">PB10</text>
<text x="116.3" y="130.3">PB11</text>
<text x="146.8" y="130.3">PB14</text>
<text x="146.8" y="127.8">PB15</text>
<text x="153.5" y="131.6">26</text>
<text x="153.5" y="129.1">27</text>
<text x="153.5" y="126.5">28</text>
<text x="112.6" y="134.1">24</text>
<text x="116.3" y="132.9">VSS_1</text>
<text x="116.3" y="135.4">VDD_1</text>
<text x="146.8" y="135.4">PB12</text>
<text x="146.8" y="132.9">PB13</text>
<text x="153.5" y="134.1">25</text>
<text x="139.3" y="148.1">1</text>
<text x="141.7" y="149.4">1</text>
<text x="139.3" y="150.6">2</text>
<text x="139.3" y="153.2">3</text>
<text x="139.3" y="155.7">4</text>
<text x="141.7" y="151.9">2</text>
<text x="141.7" y="154.5">3</text>
<text x="141.7" y="157">4</text>
<text x="9.9" y="193.6">20240415</text>
<text x="9.9" y="196.1">1)调整TXRX顺序</text>
<text x="9.9" y="198.7">2)USB增加开关</text>
<text x="9.9" y="201.2">3)增加22排阻,修复SWD接口</text>
</g>
<g font-size="2.3" fill="#00f">
<text x="260.1" y="13.3">SCL R12</text>
<text x="274.1" y="13.3">4.7K</text>
<text x="78.5" y="20.9">10K</text>
<text x="117.9" y="22.1">ME6211C33M5G-N</text>
<text x="147.1" y="23.4">1uF</text>
<text x="237.2" y="23.4">1uF</text>
<text x="260.1" y="18.3">SDAR13</text>
<text x="274.1" y="18.3">4.7K</text>
<text x="88.6" y="26">100</text>
<text x="95" y="26">USBEN</text>
<text x="110.2" y="24.7">1uF</text>
<text x="237.2" y="28.5">1uF</text>
<text x="67.1" y="33.6">S8050</text>
<text x="89.9" y="31">36K</text>
<text x="169.9" y="32.3">MHT192UGCT 4.7K</text>
<text x="50.5" y="41.2">USB_DP</text>
<text x="54.4" y="36.1">5.1K</text>
<text x="69.6" y="38.7">1.5K</text>
<text x="79.8" y="41.2">22</text>
<text x="88.6" y="41.2">PA12</text>
<text x="154.7" y="39.9">LED_EVENT</text>
<text x="272.8" y="39.9">4.7K</text>
<text x="281.7" y="41.2">1N5817W</text>
<text x="50.5" y="46.3">USB_DP</text>
<text x="50.5" y="43.7">USB_DN</text>
<text x="79.8" y="43.7">22</text>
<text x="88.6" y="43.7">PA11</text>
<text x="171.2" y="45">EVENT</text>
<text x="187.7" y="43.7">4.7K</text>
<text x="233.4" y="46.3">SCL</text>
<text x="233.4" y="43.7">RES#</text>
<text x="262.6" y="43.7">RES#</text>
<text x="50.5" y="48.8">USB_DN</text>
<text x="53.1" y="51.4">5.1K</text>
<text x="154.7" y="51.4">LED_CONN</text>
<text x="218.2" y="48.8">100nF</text>
<text x="225.8" y="48.8">4.7uF</text>
<text x="228.3" y="51.4">560K</text>
<text x="233.4" y="48.8">SDA</text>
<text x="270.3" y="52.6">4.7uF</text>
<text x="171.2" y="56.4">EVENT</text>
<text x="187.7" y="55.2">4.7K</text>
<text x="224.5" y="56.4">2.2uF</text>
<text x="219.5" y="65.3">100nF</text>
<text x="227.1" y="65.3">4.7uF</text>
<text x="244.9" y="61.5">N091-2832TSWFG02-H14</text>
<text x="15" y="66.6">TYPE-C 16PIN 2MD(073) GND</text>
<text x="92.5" y="70.4">10pF</text>
<text x="102.6" y="80.6">8MHz</text>
<text x="255" y="81.8">RTUART2_RX</text>
<text x="81" y="88.2">10K</text>
<text x="92.5" y="88.2">10pF</text>
<text x="161" y="88.2">SDA</text>
<text x="172.5" y="85.6">10K</text>
<text x="182.6" y="84.4">100nF</text>
<text x="255" y="84.4">RTUART2_TX</text>
<text x="69.6" y="95.8">100nF</text>
<text x="161" y="93.3">LED_CONN</text>
<text x="161" y="90.7">SCL</text>
<text x="255" y="92">RTUART1_TX</text>
<text x="255" y="94.5">RTUART1_RX</text>
<text x="88.6" y="104.7">100nF</text>
<text x="98.8" y="103.4">UART2_TX</text>
<text x="98.8" y="106">UART2_RX</text>
<text x="159.8" y="103.4">SWCLK</text>
<text x="159.8" y="113.6">PA12</text>
<text x="159.8" y="111">SWDIO</text>
<text x="216.9" y="113.6">UART2_RX</text>
<text x="216.9" y="111">UART2_TX</text>
<text x="249.9" y="113.6">RTUART2_RX</text>
<text x="249.9" y="111">RTUART2_TX</text>
<text x="101.3" y="118.7">NRESET</text>
<text x="159.8" y="116.1">PA11</text>
<text x="159.8" y="118.7">UART1_RX</text>
<text x="176.3" y="114.9">100nF</text>
<text x="216.9" y="118.7">UART1_RX</text>
<text x="216.9" y="116.1">UART1_TX</text>
<text x="249.9" y="118.7">RTUART1_RX</text>
<text x="249.9" y="116.1">RTUART1_TX</text>
<text x="106.4" y="123.7">10K</text>
<text x="159.8" y="121.2">UART1_TX</text>
<text x="159.8" y="123.7">LED_EVENT</text>
<text x="238.5" y="123.7">22</text>
<text x="159.8" y="131.4">TSWCLK</text>
<text x="159.8" y="128.8">TSWOUT</text>
<text x="159.8" y="126.3">USBEN</text>
<text x="159.8" y="133.9">TSWDIO</text>
<text x="98.8" y="142.8">100nF</text>
<text x="115.3" y="139">STM32F103C8T6</text>
<text x="128" y="153">SWCLK</text>
<text x="128" y="150.4">SWDIO</text>
<text x="140.7" y="160.6">PZ254V-11-04P</text>
</g>
</svg>
